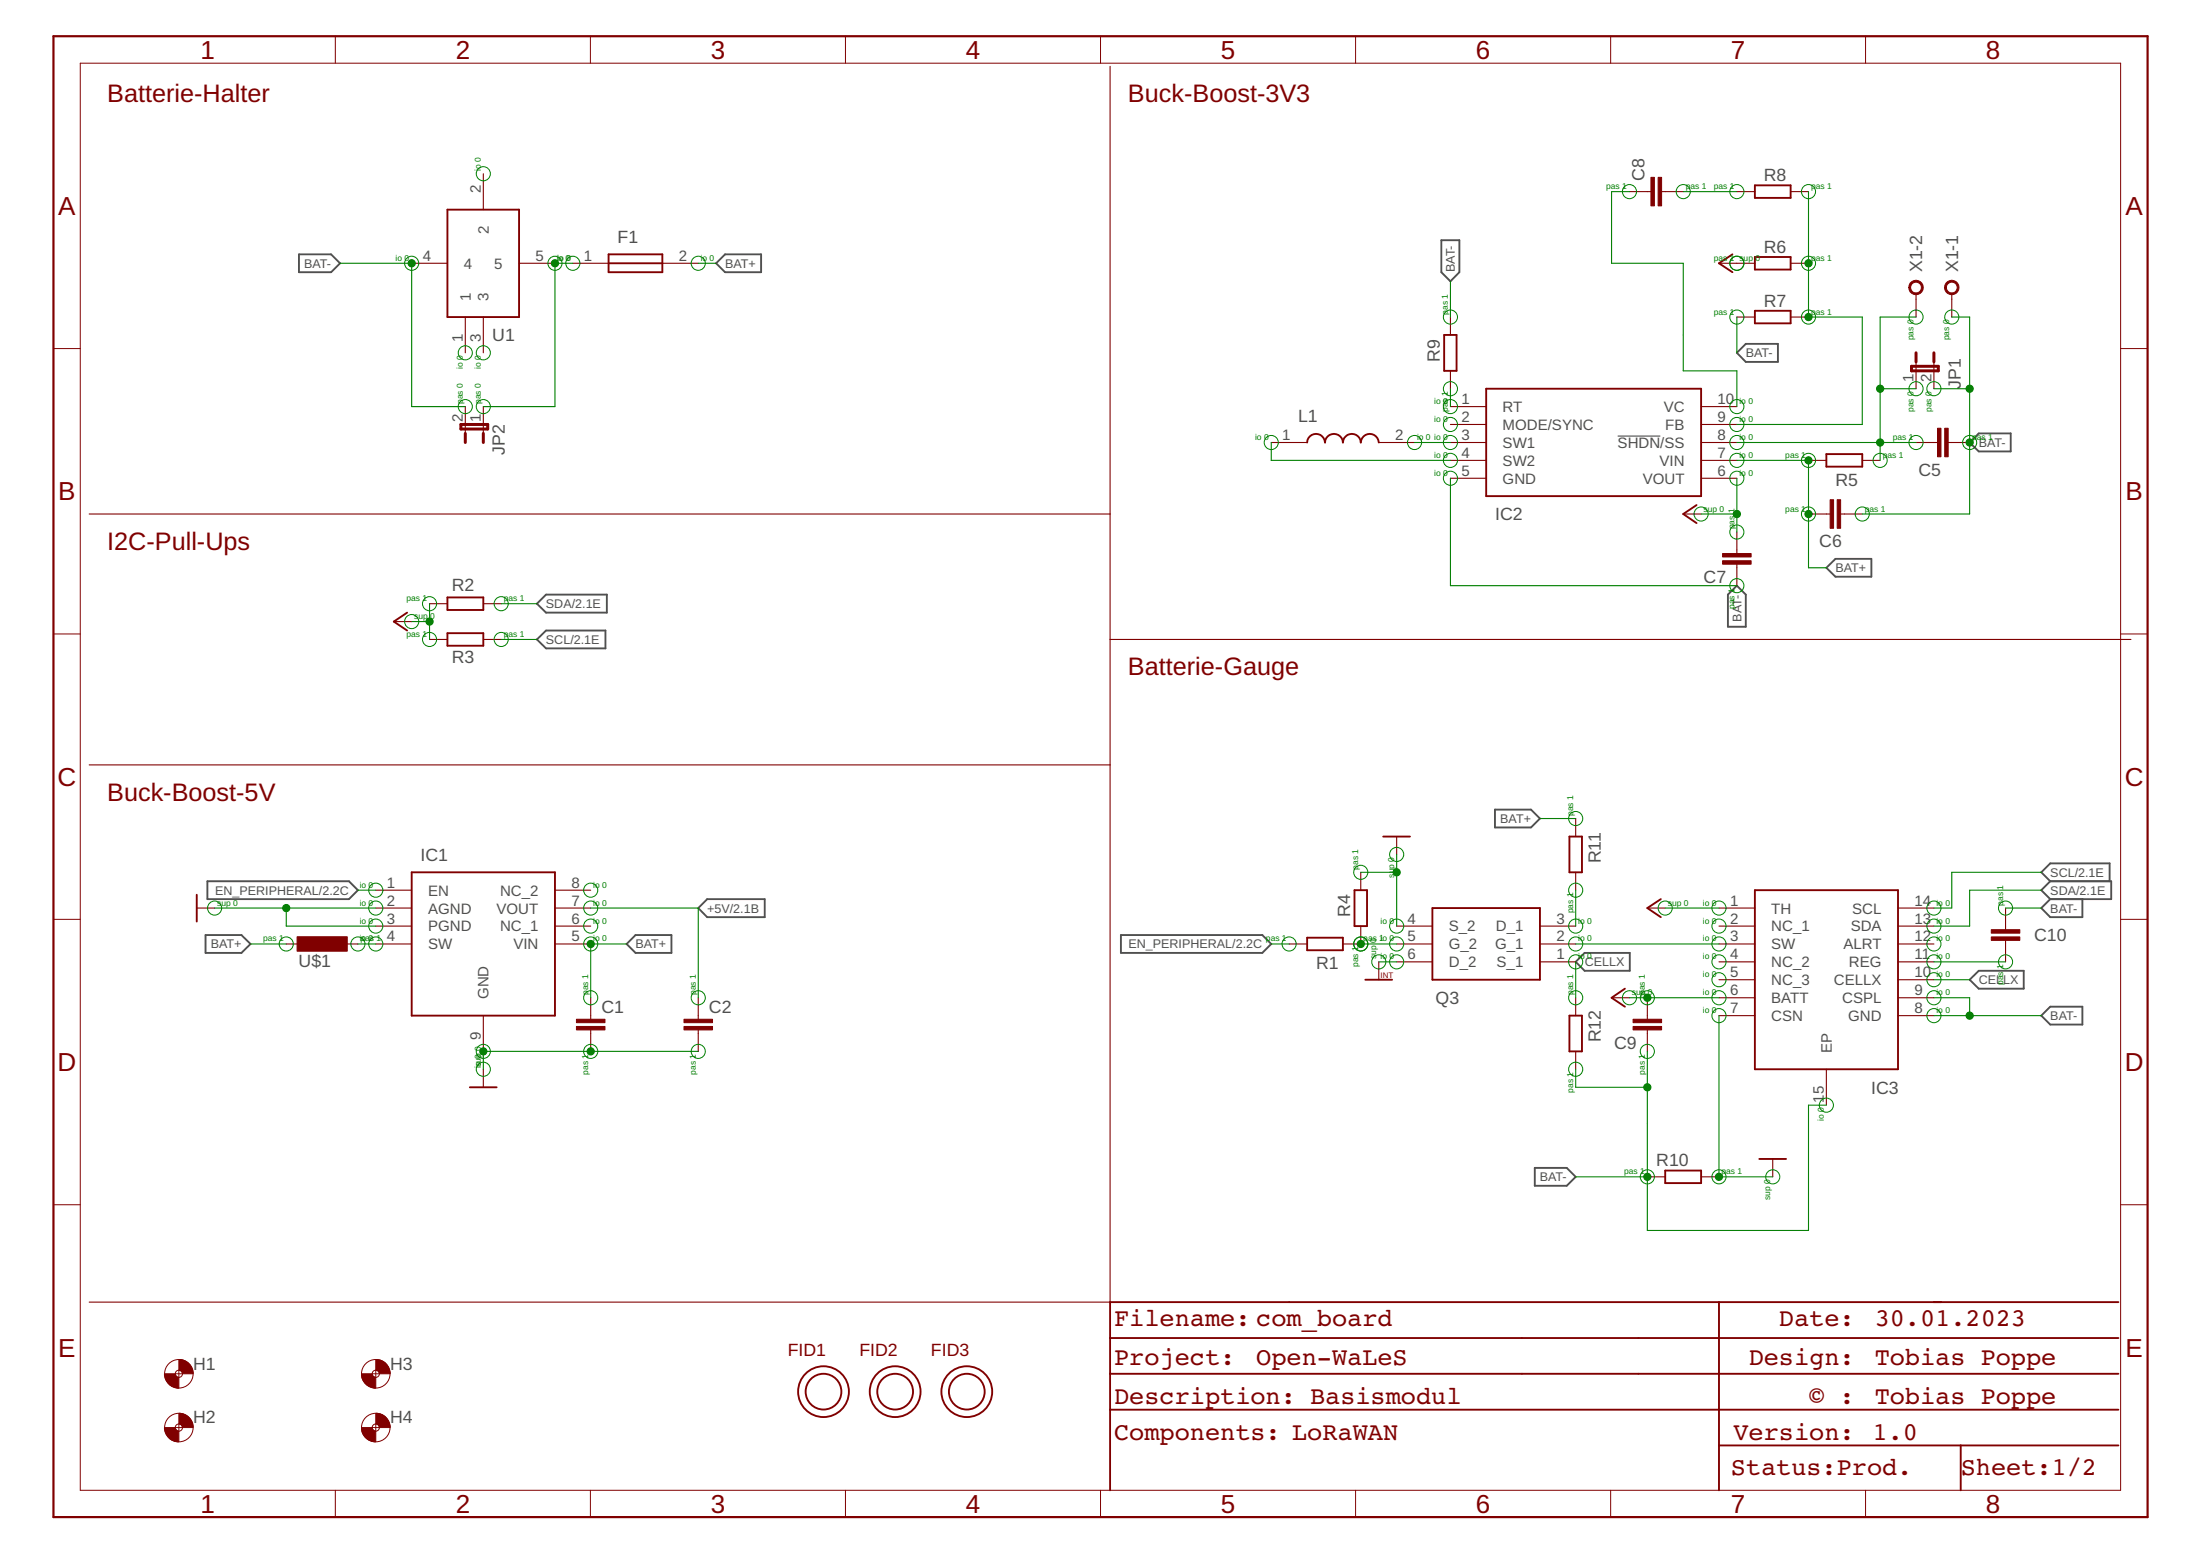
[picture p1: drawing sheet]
<svg xmlns="http://www.w3.org/2000/svg" width="297mm" height="210mm" viewBox="0 0 297 210" stroke-linecap="round" stroke-linejoin="round" font-family="sans-serif">
<path d="M218.4 58.9h5.8" fill="none" stroke="#505050" stroke-width=".15"/>
<g fill="none" stroke="#505050" stroke-width=".25">
<path d="M40.4 34.3h4.3l1.2 1.2-1.2 1.2h-4.3zM96.7 35.5l1.2-1.2h4.9v2.4h-4.9zM194.6 32.4h2.4v4.3l-1.2 1.3-1.2-1.3zM235.7 46.4h4.4v2.5h-4.4l-1.2-1.3zM265.9 59.7l1.3-1.2h4.3v2.4h-4.3zM246.6 76.6l1.2-1.2h4.9v2.5h-4.9zM72.5 81.5l1.2-1.2h8.2v2.4h-8.2zM72.5 86.3l1.2-1.2h8v2.4h-8zM233.3 80.3l1.2-1.2 1.2 1.2v4.3h-2.4zM28 119h19.1l1.2 1.2-1.2 1.2h-19.1zM201.8 109.3h4.9l1.2 1.2-1.2 1.2h-4.9zM276.8 119h8.3v2.4h-8.3"/>
<path d="M276.8 119l-1.2 1.2 1.2 1.2M276.8 119l-1.2-1.2 1.2-1.3h8v2.5M27.7 126.2h4.9l1.2 1.2-1.2 1.2h-4.9zM84.6 127.4l1.2-1.2h4.9v2.4h-4.9zM95.5 121.4h7.8v2.4h-7.8l-1.2-1.2zM151.3 126.2h19.1l1.2 1.2-1.2 1.2h-19.1zM214 128.6h6v2.4h-6l-1.3-1.2zM265.9 132.2l1.3-1.2h6v2.5h-6zM275.6 137.1l1.2-1.2h4.4v2.4h-4.4zM276.8 121.4l-1.2 1.2 1.2 1.2h4.4v-2.4M207.2 157.6h4.3l1.2 1.3-1.2 1.2h-4.3z"/>
</g>
<g fill="none" stroke="#800000" stroke-width=".15">
<path d="M149.9 9v166.8h-137.9M55.6 35.5h4.8M65.3 23.5v4.8M70.1 35.5h4.8M77.3 35.5h4.9M89.4 35.5h4.9M220 25.9h2.9M224.4 25.9h2.9M232.1 35.5h4.8M234.5 25.9h2.4M241.8 35.5h2.4M241.8 25.9h2.4"/>
<path d="M258.7 39.7v3.1M263.5 39.7v3.1M62.8 42.8v4.8M62.8 54.9v3.6M65.3 42.8v4.8M65.3 54.9v3.6M171.6 59.7h4.9M186.2 59.7h4.8M195.8 54.9h4.9M195.8 57.3h4.9M195.8 59.7h4.9M195.8 42.8v2.4"/>
<path d="M195.8 50.1v2.4M229.7 54.9h4.8M229.7 57.3h4.8M229.7 59.7h4.8M234.5 42.8h2.4M241.8 42.8h2.4M258.7 59.7h2.9M258.7 48.9v3.6M261.1 48.9v3.6M263 59.7h2.9M12 69.4h137.9M195.8 62.1h4.9"/>
<path d="M195.8 64.6h4.9M227.3 69.4h2.4M229.7 62.1h4.8M229.7 64.6h4.8M234.5 71.8v2.9M234.5 76.2v2.9M244.2 69.4h2.9M244.2 62.1h2.4M248.5 69.4h2.9M251.4 62.1h2.5M53.2 83.9h2.4M58 86.3h2.4"/>
<path d="M58 81.5h2.4M65.3 86.3h2.4M65.3 81.5h2.4M149.9 86.3h137.8M12 103.3h137.9M183.7 117.8v2.4M188.6 112.9v2.4M212.7 110.5v2.4M212.7 117.8v2.4M26.6 122.6h2.4M38.7 127.4h2.4M45.9 127.4h2.4"/>
<path d="M50.7 122.6h4.9M50.7 125h4.9M50.7 127.4h4.9M50.7 120.2h4.9M65.3 137.1v4.8M74.9 122.6h4.9M74.9 125h4.9M74.9 127.4h4.9M74.9 120.2h4.9M79.8 134.7v2.9M79.8 139v2.9M94.3 134.7v2.9"/>
<path d="M94.3 139v2.9M174.1 127.4h2.4M183.7 125v2.4h-2.4M186.2 129.8v2.4M188.6 125h4.8M188.6 127.4h4.8M188.6 129.8h4.8M207.9 125h4.8M207.9 127.4h4.8M207.9 129.8h4.8M212.7 134.7v2.4M217.6 134.7h2.4"/>
<path d="M222.4 122.6h2.4M222.4 134.7v2.9M222.4 139v2.9M232.1 122.6h4.8M232.1 125h4.8M232.1 127.4h4.8M232.1 129.8h4.8M232.1 132.2h4.8M232.1 134.7h4.8M232.1 137.1h4.8M256.3 122.6h4.8M256.3 125h4.8"/>
<path d="M256.3 127.4h4.8M256.3 129.8h4.8M256.3 132.2h4.8M256.3 134.7h4.8M256.3 137.1h4.8M270.8 122.6v2.9M270.8 126.9v2.9M65.3 144.3v2.5M212.7 141.9v2.4M222.4 158.9h2.4M229.7 158.9h2.4M239.4 156.4v2.5"/>
<path d="M246.6 144.3v4.9"/>
</g>
<g fill="none" stroke="#800000" stroke-width=".25">
<path d="M60.4 28.3h9.7v14.5h-9.7zM82.2 34.3h7.2v2.4h-7.2zM82.2 35.5h7.2M233.9 34.3l-1.8 1.2 1.8 1.2M236.9 34.7h4.9v1.7h-4.9zM236.9 25h4.9v1.7h-4.9zM176.5 59.7a1.21 1.21 0 0 1 1.2-1.1 1.21 1.21 0 0 1 1.2 1.1 1.21 1.21 0 0 1 1.2-1.1 1.21 1.21 0 0 1 1.2 1.1 1.21 1.21 0 0 1 1.2-1.1 1.21 1.21 0 0 1 1.2 1.1 1.22 1.22 0 0 1 1.2-1.1 1.22 1.22 0 0 1 1.3 1.1M195 45.2h1.7v4.9h-1.7zM200.7 52.5h29v14.5h-29zM236.9 42h4.9v1.6h-4.9zM229.1 68.2l-1.8 1.2 1.8 1.2M246.6 61.3h4.8v1.7h-4.8z"/>
<path d="M55 82.7l-1.8 1.2 1.8 1.2M60.4 80.6h4.9v1.7h-4.9zM60.4 85.5h4.9v1.7h-4.9zM55.6 117.8h19.3v19.3h-19.3zM186.8 112.9h3.6M211.9 112.9h1.7v4.9h-1.7zM26.6 120.8v3.6M176.5 126.6h4.8v1.7h-4.8zM182.9 120.2h1.7v4.8h-1.7zM184.3 132.2h3.7M193.4 122.6h14.5v9.6h-14.5zM211.9 137.1h1.7v4.8h-1.7z"/>
<path d="M219.4 133.5l-1.8 1.2 1.8 1.2M224.2 121.4l-1.8 1.2 1.8 1.2M236.9 120.2h19.4v24.1h-19.4zM63.4 146.8h3.7M224.8 158h4.9v1.7h-4.9zM237.5 156.4h3.7M232.1 175.8v25.4M286 175.8h-136.1v25.4M149.9 180.6h136.1M149.9 185.4h136.1M149.9 190.3h136.1M232.1 195.1h53.9"/>
<path d="M264.7 195.1v6.1"/>
<circle cx="111.2" cy="187.9" r="3.4"/>
<circle cx="111.2" cy="187.9" r="2.41"/>
<circle cx="120.9" cy="187.9" r="3.4"/>
<circle cx="120.9" cy="187.9" r="2.41"/>
<circle cx="130.5" cy="187.9" r="3.4"/>
<circle cx="130.5" cy="187.9" r="2.41"/>
</g>
<g fill="#800000" stroke="#800000" stroke-width=".14">
<path d="M262.6 57.8h.4v3.9h-.4z"/>
<path d="M261.6 57.8h.5v3.9h-.5z"/>
<path d="M247.1 67.5h.5v3.8h-.5z"/>
<path d="M248.1 67.5h.4v3.8h-.4z"/>
<path d="M232.6 74.7h3.8v.5h-3.8z"/>
<path d="M232.6 75.7h3.8v.5h-3.8z"/>
<path d="M223.9 23.9h.4v3.9h-.4z"/>
<path d="M222.9 23.9h.5v3.9h-.5z"/>
<path d="M220.5 137.6h3.8v.4h-3.8z"/>
<path d="M220.5 138.6h3.8v.4h-3.8z"/>
<path d="M268.9 126.5h3.8v.4h-3.8z"/>
<path d="M268.9 125.5h3.8v.5h-3.8z"/>
<path d="M40.1 126.4h6.8v2h-6.8z"/>
<path d="M77.8 138.6h3.9v.4h-3.9z"/>
<path d="M77.8 137.6h3.9v.4h-3.9z"/>
<path d="M92.4 138.6h3.8v.4h-3.8z"/>
<path d="M92.4 137.6h3.8v.4h-3.8z"/>
</g>
<path d="M62.2 57.3h3.6v.6h-3.6zM62.8 58.5v1.2M65.3 58.5v1.2M258.1 49.4h3.6v.7h-3.6zM258.7 47.6v1.3M261.1 47.6v1.3" fill="none" stroke="#800000" stroke-width=".4"/>
<g fill="#800000" stroke="#800000" stroke-width=".14">
<path d="M262.7 38.2a.98 .98 0 0 1 1.6 0 .98 .98 0 0 1-.5 1.5 .98 .98 0 0 1-1.2-.9h.2a.73 .73 0 0 1 1-.7 .73 .73 0 0 1 .2 1.2 .73 .73 0 0 1-1.2-.3v-.2h-.2z" fill-rule="evenodd"/>
<path d="M257.9 38.2a.98 .98 0 0 1 1.6 0 .98 .98 0 0 1-.5 1.5 .98 .98 0 0 1-1.3-.9h.3a.73 .73 0 0 1 1-.7 .73 .73 0 0 1 .2 1.2 .73 .73 0 0 1-1.2-.3v-.2h-.3z" fill-rule="evenodd"/>
<path d="M24.2 183.5a1.89 1.89 0 0 1 1.9 1.9h-1.5a.51 .51 0 0 0-.4-.4z" fill-rule="evenodd"/>
<path d="M22.2 185.4h1.5a.51 .51 0 0 0 .5 .5v1.5a1.93 1.93 0 0 1-2-2z" fill-rule="evenodd"/>
<path d="M24.2 190.8a1.89 1.89 0 0 1 1.9 1.9h-1.5a.51 .51 0 0 0-.4-.5z" fill-rule="evenodd"/>
<path d="M22.2 192.7h1.5a.51 .51 0 0 0 .5 .5v1.4a1.89 1.89 0 0 1-2-1.9z" fill-rule="evenodd"/>
<path d="M50.7 183.5a1.89 1.89 0 0 1 2 1.9h-1.5a.51 .51 0 0 0-.5-.4z" fill-rule="evenodd"/>
<path d="M48.8 185.4h1.4a.51 .51 0 0 0 .5 .5v1.5a1.93 1.93 0 0 1-1.9-2z" fill-rule="evenodd"/>
<path d="M50.7 190.8a1.89 1.89 0 0 1 2 1.9h-1.5a.51 .51 0 0 0-.5-.5z" fill-rule="evenodd"/>
<path d="M48.8 192.7h1.4a.51 .51 0 0 0 .5 .5v1.4a1.89 1.89 0 0 1-1.9-1.9z" fill-rule="evenodd"/>
</g>
<g fill="none" stroke="#800000" stroke-width=".14">
<path d="M10.8 8.5h275.5v192.7h-275.5zM45.3 4.9v3.6M79.7 4.9v3.6M114.2 4.9v3.6M148.6 4.9v3.6M183 4.9v3.6M217.5 4.9v3.6M251.9 4.9v3.6M7.2 47.1h3.6M286.3 47.1h3.7M7.2 85.6h3.6M286.3 85.6h3.7"/>
<path d="M7.2 124.1h3.6M286.3 124.1h3.7M7.2 162.6h3.6M286.3 162.6h3.7M23.7 185.4h.9M23.7 192.7h.9M24.2 185v.9M24.2 192.2v1M50.2 185.4h1M50.2 192.7h1M50.7 185v.9M50.7 192.2v1"/>
<path d="M45.3 201.2v3.6M79.7 201.2v3.6M114.2 201.2v3.6M148.6 201.2v3.6M183 201.2v3.6M217.5 201.2v3.6M251.9 201.2v3.6"/>
<circle cx="24.2" cy="192.7" r="1.93"/>
<circle cx="24.2" cy="185.4" r="1.93"/>
<circle cx="24.2" cy="192.7" r=".49"/>
<circle cx="24.2" cy="185.4" r=".49"/>
<circle cx="50.7" cy="185.4" r="1.93"/>
<circle cx="50.7" cy="192.7" r="1.93"/>
<circle cx="50.7" cy="192.7" r=".49"/>
<circle cx="50.7" cy="185.4" r=".49"/>
</g>
<path d="M7.2 4.9h282.8v199.9h-282.8z" fill="none" stroke="#800000" stroke-width=".3"/>
<g fill="none" stroke="#008000" stroke-width=".14">
<circle cx="55.6" cy="35.5" r=".95"/>
<circle cx="65.3" cy="23.5" r=".95"/>
<circle cx="74.9" cy="35.5" r=".95"/>
<circle cx="77.3" cy="35.5" r=".95"/>
<circle cx="94.3" cy="35.5" r=".95"/>
<circle cx="220" cy="25.9" r=".95"/>
<circle cx="227.3" cy="25.9" r=".95"/>
<circle cx="234.5" cy="35.5" r=".95"/>
<circle cx="234.5" cy="25.9" r=".95"/>
<circle cx="244.2" cy="25.9" r=".95"/>
<circle cx="244.2" cy="35.5" r=".95"/>
<circle cx="62.8" cy="47.6" r=".95"/>
<circle cx="62.8" cy="54.9" r=".95"/>
<circle cx="65.3" cy="54.9" r=".95"/>
<circle cx="65.3" cy="47.6" r=".95"/>
<circle cx="171.6" cy="59.7" r=".95"/>
<circle cx="191" cy="59.7" r=".95"/>
<circle cx="195.8" cy="54.9" r=".95"/>
<circle cx="195.8" cy="52.5" r=".95"/>
<circle cx="195.8" cy="57.3" r=".95"/>
<circle cx="195.8" cy="59.7" r=".95"/>
<circle cx="195.8" cy="42.8" r=".95"/>
<circle cx="234.5" cy="42.8" r=".95"/>
<circle cx="234.5" cy="57.3" r=".95"/>
<circle cx="234.5" cy="59.7" r=".95"/>
<circle cx="234.5" cy="54.9" r=".95"/>
<circle cx="244.2" cy="42.8" r=".95"/>
<circle cx="258.7" cy="52.5" r=".95"/>
<circle cx="258.7" cy="59.7" r=".95"/>
<circle cx="258.7" cy="42.8" r=".95"/>
<circle cx="261.1" cy="52.5" r=".95"/>
<circle cx="263.5" cy="42.8" r=".95"/>
<circle cx="265.9" cy="59.7" r=".95"/>
<circle cx="195.8" cy="62.1" r=".95"/>
<circle cx="195.8" cy="64.6" r=".95"/>
<circle cx="229.7" cy="69.4" r=".95"/>
<circle cx="234.5" cy="62.1" r=".95"/>
<circle cx="234.5" cy="64.6" r=".95"/>
<circle cx="234.5" cy="79.1" r=".95"/>
<circle cx="234.5" cy="71.8" r=".95"/>
<circle cx="244.2" cy="62.1" r=".95"/>
<circle cx="244.2" cy="69.4" r=".95"/>
<circle cx="251.4" cy="69.4" r=".95"/>
<circle cx="253.9" cy="62.1" r=".95"/>
<circle cx="55.6" cy="83.9" r=".95"/>
<circle cx="58" cy="86.3" r=".95"/>
<circle cx="58" cy="81.5" r=".95"/>
<circle cx="67.7" cy="86.3" r=".95"/>
<circle cx="67.7" cy="81.5" r=".95"/>
<circle cx="183.7" cy="117.8" r=".95"/>
<circle cx="188.6" cy="115.3" r=".95"/>
<circle cx="212.7" cy="110.5" r=".95"/>
<circle cx="29" cy="122.6" r=".95"/>
<circle cx="38.7" cy="127.4" r=".95"/>
<circle cx="48.3" cy="127.4" r=".95"/>
<circle cx="50.7" cy="122.6" r=".95"/>
<circle cx="50.7" cy="125" r=".95"/>
<circle cx="50.7" cy="127.4" r=".95"/>
<circle cx="50.7" cy="120.2" r=".95"/>
<circle cx="79.8" cy="127.4" r=".95"/>
<circle cx="79.8" cy="120.2" r=".95"/>
<circle cx="79.8" cy="122.6" r=".95"/>
<circle cx="79.8" cy="134.7" r=".95"/>
<circle cx="79.8" cy="125" r=".95"/>
<circle cx="94.3" cy="134.7" r=".95"/>
<circle cx="174.1" cy="127.4" r=".95"/>
<circle cx="183.7" cy="127.4" r=".95"/>
<circle cx="186.2" cy="129.8" r=".95"/>
<circle cx="188.6" cy="129.8" r=".95"/>
<circle cx="188.6" cy="127.4" r=".95"/>
<circle cx="188.6" cy="125" r=".95"/>
<circle cx="212.7" cy="134.7" r=".95"/>
<circle cx="212.7" cy="125" r=".95"/>
<circle cx="212.7" cy="129.8" r=".95"/>
<circle cx="212.7" cy="120.2" r=".95"/>
<circle cx="212.7" cy="127.4" r=".95"/>
<circle cx="220" cy="134.7" r=".95"/>
<circle cx="222.4" cy="134.7" r=".95"/>
<circle cx="224.8" cy="122.6" r=".95"/>
<circle cx="232.1" cy="134.7" r=".95"/>
<circle cx="232.1" cy="127.4" r=".95"/>
<circle cx="232.1" cy="125" r=".95"/>
<circle cx="232.1" cy="129.8" r=".95"/>
<circle cx="232.1" cy="132.2" r=".95"/>
<circle cx="232.1" cy="137.1" r=".95"/>
<circle cx="232.1" cy="122.6" r=".95"/>
<circle cx="261.1" cy="127.4" r=".95"/>
<circle cx="261.1" cy="125" r=".95"/>
<circle cx="261.1" cy="129.8" r=".95"/>
<circle cx="261.1" cy="132.2" r=".95"/>
<circle cx="261.1" cy="134.7" r=".95"/>
<circle cx="261.1" cy="122.6" r=".95"/>
<circle cx="261.1" cy="137.1" r=".95"/>
<circle cx="270.8" cy="129.8" r=".95"/>
<circle cx="270.8" cy="122.6" r=".95"/>
<circle cx="65.3" cy="144.3" r=".95"/>
<circle cx="65.3" cy="141.9" r=".95"/>
<circle cx="79.8" cy="141.9" r=".95"/>
<circle cx="94.3" cy="141.9" r=".95"/>
<circle cx="212.7" cy="144.3" r=".95"/>
<circle cx="222.4" cy="158.9" r=".95"/>
<circle cx="222.4" cy="141.9" r=".95"/>
<circle cx="232.1" cy="158.9" r=".95"/>
<circle cx="239.4" cy="158.9" r=".95"/>
<circle cx="246.6" cy="149.2" r=".95"/>
</g>
<g fill="none" stroke="#008000" stroke-width=".15">
<path d="M45.9 35.5h9.7v19.4h7.2M77.3 35.5h-2.4v19.4h-9.6M94.3 35.5h2.4M195.8 38v4.8M220 25.9h-2.4v9.6h9.7v14.6h7.2v4.8M227.3 25.9h7.2M244.2 25.9v16.9h7.2v14.5h-16.9M171.6 59.7v2.4h24.2M191 59.7h4.8M195.8 52.5v2.4M234.5 42.8v4.8M234.5 59.7h24.2"/>
<path d="M253.9 52.5h4.8M258.7 42.8h-4.8v19.3M261.1 52.5h4.8M263.5 42.8h2.4v26.6h-14.5M195.8 64.6v14.5h38.7M229.7 69.4h4.8M234.5 64.6v7.2M234.5 62.1h9.7v14.5h2.4M55.6 83.9h2.4M58 81.5v4.8M67.7 81.5h4.8M67.7 86.3h4.8"/>
<path d="M183.7 117.8h4.9M188.6 115.3v9.7M207.9 110.5h4.8M275.6 117.8h-12.1v4.8h-2.4M29 122.6h21.7M33.8 127.4h4.9M38.7 122.6v2.4h12M48.3 127.4h2.4M48.3 120.2h2.4M79.8 122.6h14.5v12.1M84.6 127.4h-4.8v7.3M171.6 127.4h2.5"/>
<path d="M183.7 127.4h4.9M186.2 129.8h2.4M212.7 127.4h19.4M212.7 120.2v4.8M212.7 129.8v4.9M220 134.7h12.1M224.8 122.6h7.3M232.1 137.1v21.8h7.3M261.1 134.7h4.8v2.4M261.1 137.1h14.5M261.1 132.2h4.8M261.1 129.8h9.7"/>
<path d="M270.8 122.6h4.8M275.6 120.2h-9.7v4.8h-4.8M94.3 141.9h-29v2.4M212.7 158.9h9.7M212.7 144.3v2.5h9.7M222.4 141.9v24.2h21.8v-16.9h2.4"/>
</g>
<g fill="#008000" stroke="#008000" stroke-width=".14">
<circle cx="234.5" cy="69.4" r=".49"/>
<circle cx="222.4" cy="134.7" r=".49"/>
<circle cx="58" cy="83.9" r=".49"/>
<circle cx="244.2" cy="62.1" r=".49"/>
<circle cx="244.2" cy="69.4" r=".49"/>
<circle cx="79.8" cy="127.4" r=".49"/>
<circle cx="55.6" cy="35.5" r=".49"/>
<circle cx="222.4" cy="158.9" r=".49"/>
<circle cx="222.4" cy="146.8" r=".49"/>
<circle cx="265.9" cy="59.7" r=".49"/>
<circle cx="265.9" cy="52.5" r=".49"/>
<circle cx="265.9" cy="137.1" r=".49"/>
<circle cx="253.9" cy="59.7" r=".49"/>
<circle cx="253.9" cy="52.5" r=".49"/>
<circle cx="244.2" cy="42.8" r=".49"/>
<circle cx="244.2" cy="35.5" r=".49"/>
<circle cx="74.9" cy="35.5" r=".49"/>
<circle cx="232.1" cy="158.9" r=".49"/>
<circle cx="65.3" cy="141.9" r=".49"/>
<circle cx="79.8" cy="141.9" r=".49"/>
<circle cx="38.7" cy="122.6" r=".49"/>
<circle cx="188.6" cy="117.8" r=".49"/>
<circle cx="183.7" cy="127.4" r=".49"/>
</g>
<g font-size="3.5" fill="#800000">
<text x="27.1" y="7.9">1</text>
<text x="61.5" y="7.9">2</text>
<text x="96" y="7.9">3</text>
<text x="130.4" y="7.9">4</text>
<text x="164.8" y="7.9">5</text>
<text x="199.3" y="7.9">6</text>
<text x="233.7" y="7.9">7</text>
<text x="268.1" y="7.9">8</text>
<text x="7.9" y="29">A</text>
<text x="287" y="29">A</text>
<text x="7.9" y="67.5">B</text>
<text x="287" y="67.5">B</text>
<text x="7.8" y="106.1">C</text>
<text x="286.9" y="106.1">C</text>
<text x="7.8" y="144.6">D</text>
<text x="286.9" y="144.6">D</text>
<text x="7.9" y="183.1">E</text>
<text x="287" y="183.1">E</text>
<text x="27.1" y="204.2">1</text>
<text x="61.5" y="204.2">2</text>
<text x="96" y="204.2">3</text>
<text x="130.4" y="204.2">4</text>
<text x="164.8" y="204.2">5</text>
<text x="199.3" y="204.2">6</text>
<text x="233.7" y="204.2">7</text>
<text x="268.1" y="204.2">8</text>
</g>
<g font-size="3.4" fill="#800000">
<text x="14.5" y="13.8">Batterie-Halter</text>
<text x="152.3" y="13.8">Buck-Boost-3V3</text>
<text x="14.5" y="74.2">I2C-Pull-Ups</text>
<text x="152.3" y="91.2">Batterie-Gauge</text>
<text x="14.5" y="108.1">Buck-Boost-5V</text>
<text x="150.4" y="178.9">Filename: com_board</text>
<text x="240.2" y="178.9">Date:</text>
<text x="253.1" y="178.9">30.01.2023</text>
<text x="150.4" y="184.2">Project:</text>
<text x="169.6" y="184.2">Open-WaLeS</text>
<text x="236.1" y="184.2">Design:</text>
<text x="253.1" y="184.2">Tobias Poppe</text>
<text x="150.4" y="189.5">Description: Basismodul</text>
<text x="244.3" y="189.5">© :</text>
<text x="253.1" y="189.5">Tobias Poppe</text>
<text x="150.4" y="194.3">Components: LoRaWAN</text>
<text x="234" y="194.3">Version:</text>
<text x="252.8" y="194.3">1.0</text>
<text x="233.7" y="199.2">Status:Prod.</text>
<text x="264.7" y="199.2">Sheet:1/2</text>
</g>
<g font-size="2.4" fill="#505050">
<text x="222.1" y="24.4" transform="rotate(-90 222.1 24.4)">C8</text>
<text x="238.1" y="24.4">R8</text>
<text x="83.4" y="32.8">F1</text>
<text x="238.1" y="34.1">R6</text>
<text x="238.1" y="41.4">R7</text>
<text x="259.5" y="36.8" transform="rotate(-90 259.5 36.8)">X1-2</text>
<text x="264.4" y="36.8" transform="rotate(-90 264.4 36.8)">X1-1</text>
<text x="66.5" y="46.1">U1</text>
<text x="194.4" y="48.8" transform="rotate(-90 194.4 48.8)">R9</text>
<text x="264.7" y="52.5" transform="rotate(-90 264.7 52.5)">JP1</text>
<text x="175.3" y="56.9">L1</text>
<text x="68.2" y="61.4" transform="rotate(-90 68.2 61.4)">JP2</text>
<text x="247.8" y="65.6">R5</text>
<text x="259" y="64.2">C5</text>
<text x="201.9" y="70.2">IC2</text>
<text x="245.6" y="73.9">C6</text>
<text x="61" y="79.8">R2</text>
<text x="230" y="78.7">C7</text>
<text x="61" y="89.4">R3</text>
<text x="56.8" y="116.2">IC1</text>
<text x="216.2" y="116.5" transform="rotate(-90 216.2 116.5)">R11</text>
<text x="182.3" y="123.8" transform="rotate(-90 182.3 123.8)">R4</text>
<text x="40.3" y="130.5">U$1</text>
<text x="177.7" y="130.8">R1</text>
<text x="274.7" y="127.1">C10</text>
<text x="81.2" y="136.7">C1</text>
<text x="95.7" y="136.7">C2</text>
<text x="193.8" y="135.5">Q3</text>
<text x="216.2" y="140.7" transform="rotate(-90 216.2 140.7)">R12</text>
<text x="217.9" y="141.6">C9</text>
<text x="252.6" y="147.6">IC3</text>
<text x="223.6" y="157.4">R10</text>
<text x="26.1" y="184.9">H1</text>
<text x="52.7" y="184.9">H3</text>
<text x="26.1" y="192.1">H2</text>
<text x="52.7" y="192.1">H4</text>
</g>
<g font-size="2.4" fill="#800000">
<text x="106.4" y="183">FID1</text>
<text x="116" y="183">FID2</text>
<text x="125.7" y="183">FID3</text>
</g>
<g font-size="2" fill="#505050">
<text x="64.9" y="26.1" transform="rotate(-90 64.9 26.1)">2</text>
<text x="57.1" y="35.2">4</text>
<text x="66" y="31.6" transform="rotate(-90 66 31.6)">2</text>
<text x="72.3" y="35.2">5</text>
<text x="78.8" y="35.2">1</text>
<text x="91.7" y="35.2">2</text>
<text x="62.6" y="36.3">4</text>
<text x="63.6" y="40.6" transform="rotate(-90 63.6 40.6)">1</text>
<text x="66" y="40.6" transform="rotate(-90 66 40.6)">3</text>
<text x="66.7" y="36.3">5</text>
<text x="62.5" y="46.1" transform="rotate(-90 62.5 46.1)">1</text>
<text x="64.9" y="46.1" transform="rotate(-90 64.9 46.1)">3</text>
<text x="258.4" y="51.5" transform="rotate(-90 258.4 51.5)">1</text>
<text x="260.8" y="51.5" transform="rotate(-90 260.8 51.5)">2</text>
<text x="62.5" y="57" transform="rotate(-90 62.5 57)">2</text>
<text x="64.9" y="57" transform="rotate(-90 64.9 57)">1</text>
<text x="173.1" y="59.4">1</text>
<text x="188.4" y="59.4">2</text>
<text x="197.3" y="54.5">1</text>
<text x="197.3" y="57">2</text>
<text x="197.3" y="59.4">3</text>
<text x="202.9" y="55.6">RT</text>
<text x="202.9" y="58">MODE/SYNC</text>
<text x="224.6" y="55.6">VC</text>
<text x="224.8" y="58">FB</text>
<text x="231.9" y="54.5">10</text>
<text x="231.9" y="57">9</text>
<text x="231.9" y="59.4">8</text>
<text x="197.3" y="61.8">4</text>
<text x="197.3" y="64.2">5</text>
<text x="202.9" y="60.4">SW1</text>
<text x="202.9" y="62.9">SW2</text>
<text x="202.9" y="65.3">GND</text>
<text x="218.4" y="60.5">SHDN/SS</text>
<text x="221.8" y="65.3">VOUT</text>
<text x="224.1" y="62.9">VIN</text>
<text x="231.9" y="61.8">7</text>
<text x="231.9" y="64.2">6</text>
<text x="52.2" y="119.8">1</text>
<text x="77.1" y="119.8">8</text>
<text x="52.2" y="122.2">2</text>
<text x="52.2" y="124.7">3</text>
<text x="57.8" y="120.9">EN</text>
<text x="57.8" y="123.3">AGND</text>
<text x="57.8" y="125.7">PGND</text>
<text x="67" y="123.3">VOUT</text>
<text x="67.5" y="120.9">NC_2</text>
<text x="67.5" y="125.7">NC_1</text>
<text x="77.1" y="122.2">7</text>
<text x="77.1" y="124.7">6</text>
<text x="190.1" y="124.7">4</text>
<text x="195.6" y="125.7">S_2</text>
<text x="202" y="125.7">D_1</text>
<text x="210.1" y="124.7">3</text>
<text x="233.6" y="122.2">1</text>
<text x="233.6" y="124.7">2</text>
<text x="239.2" y="123.3">TH</text>
<text x="239.2" y="125.7">NC_1</text>
<text x="249.9" y="125.7">SDA</text>
<text x="250.1" y="123.3">SCL</text>
<text x="258.5" y="122.2">14</text>
<text x="258.5" y="124.7">13</text>
<text x="52.2" y="127.1">4</text>
<text x="57.8" y="128.1">SW</text>
<text x="69.3" y="128.2">VIN</text>
<text x="77.1" y="127.1">5</text>
<text x="190.1" y="129.5">6</text>
<text x="190.1" y="127.1">5</text>
<text x="195.6" y="130.6">D_2</text>
<text x="195.6" y="128.1">G_2</text>
<text x="201.9" y="128.2">G_1</text>
<text x="202.1" y="130.6">S_1</text>
<text x="210.1" y="129.5">1</text>
<text x="210.1" y="127.1">2</text>
<text x="233.6" y="127.1">3</text>
<text x="233.6" y="129.5">4</text>
<text x="233.6" y="131.9">5</text>
<text x="239.2" y="128.1">SW</text>
<text x="239.2" y="130.6">NC_2</text>
<text x="248.9" y="128.2">ALRT</text>
<text x="249.6" y="130.6">REG</text>
<text x="258.5" y="127.1">12</text>
<text x="258.5" y="129.5">11</text>
<text x="258.5" y="131.9">10</text>
<text x="66" y="134.9" transform="rotate(-90 66 134.9)">GND</text>
<text x="233.6" y="134.3">6</text>
<text x="233.6" y="136.8">7</text>
<text x="239.2" y="133">NC_3</text>
<text x="239.2" y="135.4">BATT</text>
<text x="239.2" y="137.8">CSN</text>
<text x="247.6" y="133">CELLX</text>
<text x="248.7" y="135.4">CSPL</text>
<text x="249.5" y="137.8">GND</text>
<text x="258.5" y="134.3">9</text>
<text x="258.5" y="136.8">8</text>
<text x="64.9" y="140.4" transform="rotate(-90 64.9 140.4)">9</text>
<text x="247.3" y="142.1" transform="rotate(-90 247.3 142.1)">EP</text>
<text x="246.3" y="148.8" transform="rotate(-90 246.3 148.8)">15</text>
</g>
<g font-size="1.7" fill="#505050">
<text x="41.1" y="36.1">BAT-</text>
<text x="97.9" y="36.2">BAT+</text>
<text x="196.4" y="36.8" transform="rotate(-90 196.4 36.8)">BAT-</text>
<text x="235.7" y="48.2">BAT-</text>
<text x="267.2" y="60.3">BAT-</text>
<text x="247.8" y="77.3">BAT+</text>
<text x="73.7" y="82.1">SDA/2.1E</text>
<text x="235.1" y="83.9" transform="rotate(-90 235.1 83.9)">BAT-</text>
<text x="73.7" y="86.9">SCL/2.1E</text>
<text x="202.6" y="111.1">BAT+</text>
<text x="276.8" y="118.4">SCL/2.1E</text>
<text x="29" y="120.8">EN_PERIPHERAL/2.2C</text>
<text x="95.5" y="123.2">+5V/2.1B</text>
<text x="276.8" y="123.2">BAT-</text>
<text x="276.8" y="120.8">SDA/2.1E</text>
<text x="28.5" y="128">BAT+</text>
<text x="85.8" y="128">BAT+</text>
<text x="152.4" y="128">EN_PERIPHERAL/2.2C</text>
<text x="214" y="130.4">CELLX</text>
<text x="267.2" y="132.9">CELLX</text>
<text x="276.8" y="137.7">BAT-</text>
<text x="207.9" y="159.5">BAT-</text>
</g>
<g font-size="1.1" fill="#008000">
<text x="64.9" y="23.1" transform="rotate(-90 64.9 23.1)">io 0</text>
<text x="216.9" y="25.5">pas 1</text>
<text x="227.6" y="25.5">pas 1</text>
<text x="231.4" y="25.5">pas 1</text>
<text x="244.5" y="25.5">pas 1</text>
<text x="53.4" y="35.2">io 0</text>
<text x="75.2" y="35.2">io 0</text>
<text x="94.6" y="35.2">io 0</text>
<text x="231.4" y="35.2">pas 1 sup 0</text>
<text x="244.5" y="35.2">pas 1</text>
<text x="195.5" y="42.5" transform="rotate(-90 195.5 42.5)">pas 1</text>
<text x="231.4" y="42.5">pas 1</text>
<text x="244.5" y="42.5">pas 1</text>
<text x="258.4" y="45.9" transform="rotate(-90 258.4 45.9)">pas 0</text>
<text x="263.2" y="45.9" transform="rotate(-90 263.2 45.9)">pas 0</text>
<text x="62.5" y="49.8" transform="rotate(-90 62.5 49.8)">io 0</text>
<text x="64.9" y="49.8" transform="rotate(-90 64.9 49.8)">io 0</text>
<text x="62.5" y="54.5" transform="rotate(-90 62.5 54.5)">pas 0</text>
<text x="64.9" y="54.5" transform="rotate(-90 64.9 54.5)">pas 0</text>
<text x="169.5" y="59.4">io 0</text>
<text x="191.3" y="59.4">io 0 io 0</text>
<text x="193.6" y="54.5">io 0</text>
<text x="193.6" y="57">io 0</text>
<text x="195.5" y="55.6" transform="rotate(-90 195.5 55.6)">pas 1</text>
<text x="234.9" y="54.5">io 0</text>
<text x="234.9" y="57">io 0</text>
<text x="234.9" y="59.4">io 0</text>
<text x="255.6" y="59.4">pas 1</text>
<text x="258.4" y="55.6" transform="rotate(-90 258.4 55.6)">pas 0</text>
<text x="260.8" y="55.6" transform="rotate(-90 260.8 55.6)">pas 0</text>
<text x="266.3" y="59.4">pas 1</text>
<text x="193.6" y="61.8">io 0</text>
<text x="193.6" y="64.2">io 0</text>
<text x="234.9" y="61.8">io 0</text>
<text x="234.9" y="64.2">io 0</text>
<text x="241.1" y="61.8">pas 1</text>
<text x="254.2" y="61.8">pas 1</text>
<text x="230" y="69.1">sup 0</text>
<text x="234.2" y="71.5" transform="rotate(-90 234.2 71.5)">pas</text>
<text x="234.2" y="69.3" transform="rotate(-90 234.2 69.3)">1</text>
<text x="241.1" y="69.1">pas 1</text>
<text x="251.8" y="69.1">pas 1</text>
<text x="54.9" y="81.1">pas 1</text>
<text x="55.9" y="83.6">sup</text>
<text x="58.1" y="83.6">0</text>
<text x="68" y="81.1">pas 1</text>
<text x="234.2" y="82.2" transform="rotate(-90 234.2 82.2)">pas 1</text>
<text x="54.9" y="86">pas 1</text>
<text x="68" y="86">pas 1</text>
<text x="212.4" y="110.2" transform="rotate(-90 212.4 110.2)">pas 1</text>
<text x="48.6" y="119.8">io 0</text>
<text x="80.1" y="119.8">io 0</text>
<text x="183.4" y="117.4" transform="rotate(-90 183.4 117.4)">pas 1</text>
<text x="188.2" y="118.5" transform="rotate(-90 188.2 118.5)">sup 0</text>
<text x="29.3" y="122.2">sup 0</text>
<text x="48.6" y="122.2">io 0</text>
<text x="48.6" y="124.7">io 0</text>
<text x="80.1" y="122.2">io 0</text>
<text x="80.1" y="124.7">io 0</text>
<text x="186.4" y="124.7">io 0</text>
<text x="212.4" y="123.3" transform="rotate(-90 212.4 123.3)">pas 1</text>
<text x="213.1" y="124.7">io 0</text>
<text x="225.2" y="122.2">sup 0</text>
<text x="229.9" y="122.2">io 0</text>
<text x="229.9" y="124.7">io 0</text>
<text x="261.4" y="122.2">io 0</text>
<text x="261.4" y="124.7">io 0</text>
<text x="270.4" y="122.2" transform="rotate(-90 270.4 122.2)">pas</text>
<text x="270.4" y="120.1" transform="rotate(-90 270.4 120.1)">1</text>
<text x="35.5" y="127.1">pas 1</text>
<text x="48.6" y="127.1">io</text>
<text x="48.7" y="127.1">pa0s 1</text>
<text x="80.1" y="127.1">io 0</text>
<text x="170.9" y="127.1">pas 1</text>
<text x="183.4" y="130.6" transform="rotate(-90 183.4 130.6)">pas 1</text>
<text x="184.1" y="127.1">pas 1io 0</text>
<text x="185.8" y="129.5" transform="rotate(-90 185.8 129.5)">sup</text>
<text x="185.8" y="127.3" transform="rotate(-90 185.8 127.3)">0</text>
<text x="186.4" y="129.5">io 0</text>
<text x="213.1" y="129.5">io 0</text>
<text x="213.1" y="127.1">io 0</text>
<text x="229.9" y="127.1">io 0</text>
<text x="229.9" y="129.5">io 0</text>
<text x="229.9" y="131.9">io 0</text>
<text x="261.4" y="127.1">io 0</text>
<text x="261.4" y="129.5">io 0</text>
<text x="261.4" y="131.9">io 0</text>
<text x="270.4" y="130.8" transform="rotate(-90 270.4 130.8)">1</text>
<text x="79.4" y="134.3" transform="rotate(-90 79.4 134.3)">pas 1</text>
<text x="93.9" y="134.3" transform="rotate(-90 93.9 134.3)">pas 1</text>
<text x="212.4" y="134.3" transform="rotate(-90 212.4 134.3)">pas 1</text>
<text x="220.3" y="134.3">sup 0</text>
<text x="222.1" y="134.3" transform="rotate(-90 222.1 134.3)">pas 1</text>
<text x="229.9" y="134.3">io 0</text>
<text x="229.9" y="136.8">io 0</text>
<text x="261.4" y="134.3">io 0</text>
<text x="261.4" y="136.8">io 0</text>
<text x="270.4" y="133" transform="rotate(-90 270.4 133)">pas</text>
<text x="64.9" y="144.1" transform="rotate(-90 64.9 144.1)">io p 0</text>
<text x="64.9" y="144" transform="rotate(-90 64.9 144)">su0</text>
<text x="79.4" y="145.1" transform="rotate(-90 79.4 145.1)">pas 1</text>
<text x="93.9" y="145.1" transform="rotate(-90 93.9 145.1)">pas 1</text>
<text x="212.4" y="147.5" transform="rotate(-90 212.4 147.5)">pas 1</text>
<text x="222.1" y="145.1" transform="rotate(-90 222.1 145.1)">pas 1</text>
<text x="246.3" y="151.4" transform="rotate(-90 246.3 151.4)">io 0</text>
<text x="219.3" y="158.5">pas 1</text>
<text x="232.4" y="158.5">pas 1</text>
<text x="239" y="162" transform="rotate(-90 239 162)">sup 0</text>
</g>
<text font-size="1.1" fill="#800000" x="186.4" y="132">INT</text>
</svg>
